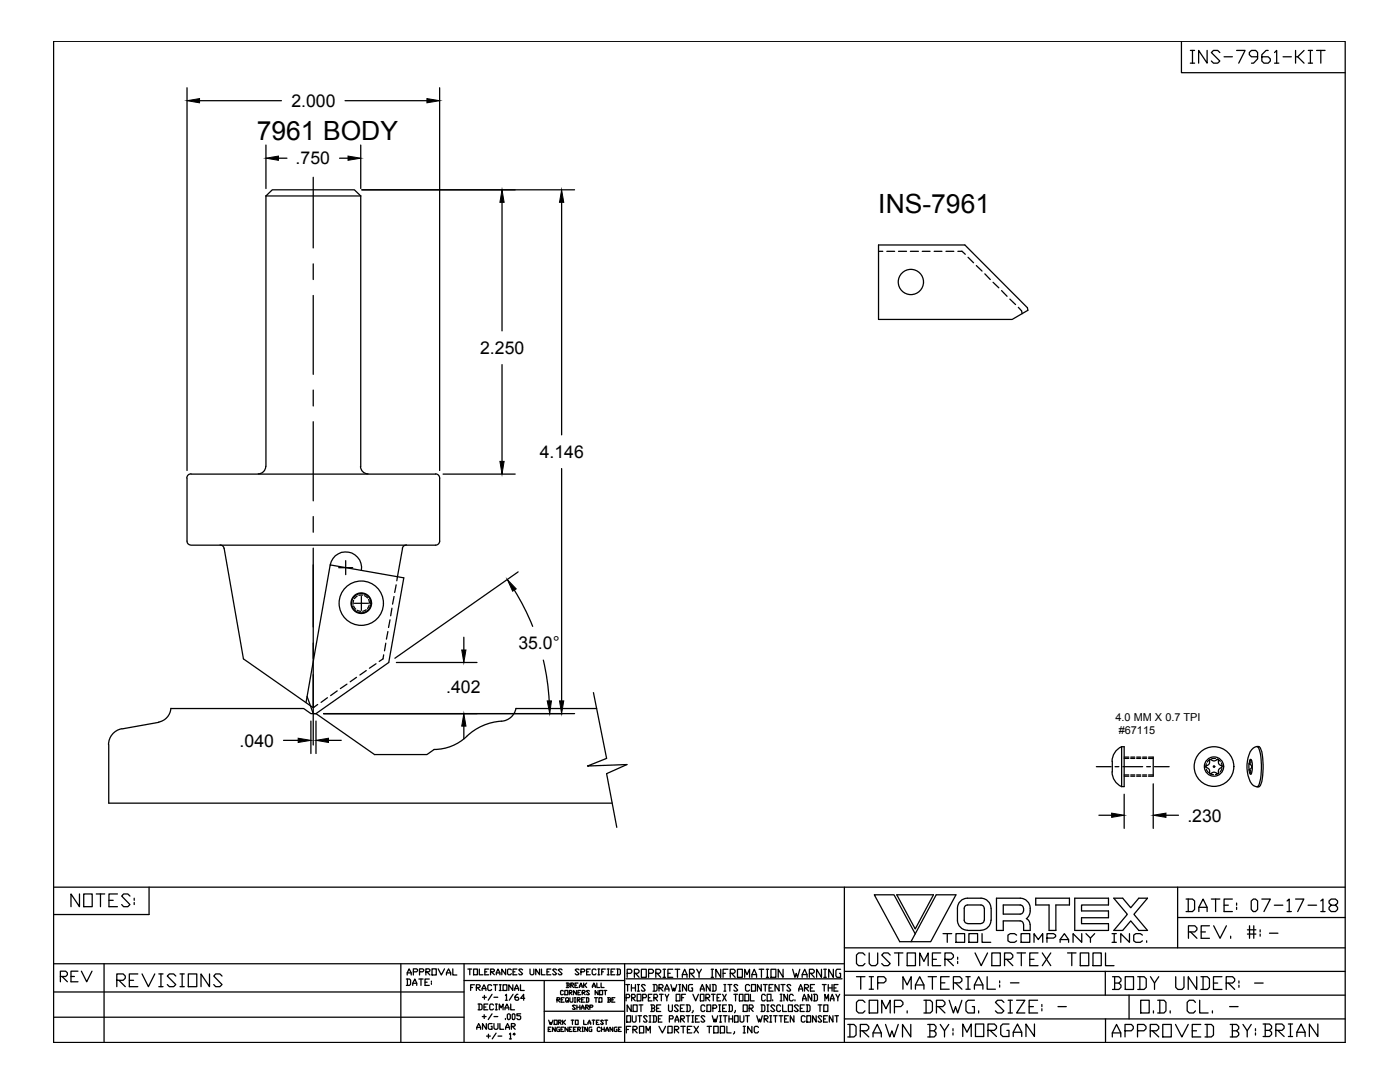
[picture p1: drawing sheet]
<svg xmlns="http://www.w3.org/2000/svg" width="279mm" height="216mm" viewBox="0 0 279 216" stroke-linecap="round" stroke-linejoin="round" font-family="sans-serif">
<!-- layer: titleblk -->
<path d="M10.7 8.2h257.8v199.8h-257.8zM235.8 8.2v6.3h32.7M10.7 177h257.8" fill="none" stroke="#000" stroke-width=".25"/>
<!-- layer: 50 -->
<g fill="none" stroke="#000" stroke-width=".25">
<path d="M168.5 177v31M235 177v12.1M10.7 182.5h19M10.7 197.9h81.9M10.7 192.3h157.8M20.8 192.3v15.7M80 192.3v15.7M92.6 192.3v15.7M92.6 195.7h32.1M108.6 195.7v12.2M124.7 192.3v15.7M168.5 189.1h100"/>
<path d="M168.5 193.8h100M168.5 198.6h100M225.3 198.6v4.7M235 183.1h33.5M10.7 203h81.9M108.6 201.8h16.1M168.5 203.3h100"/>
</g>
<!-- layer: Text -->
<g fill="none" stroke="#000" stroke-width=".25">
<path d="M179 178.5h7.3l-3.6 6.9zM193.1 179.2a2.01 2.01 0 0 0-2 2.1v2.3a2.01 2.01 0 0 0 2 2M193.1 179.2h2.7a2.01 2.01 0 0 1 2 2M81.1 195.4h.6l.2 .2v.8l-.2 .2h-.6M81.3 194.5v-.4l.3-.8 .5 .8v.4M81.3 194.1h.8M81.3 195.4v1.2M82.4 196.6v-.4l.4-.8 .4 .8v.4M82.4 196.2h.8M82.5 193.9h.6l.2-.4-.2-.2h-.6v1.2M83.6 195.4h.8M83.7 193.9h.7l.2-.4-.2-.2h-.7v1.2"/>
<path d="M84 195.4v1.2M84.8 196h.4M85 193.9h.6l.2-.4-.2-.2h-.6v1.2M85.2 193.9l.6 .6M85.7 195.4h-.9v1.2h.9M86.1 195.8v.2M86.1 196.2v.2M86.2 193.3h.9v1.2h-.9zM87.4 193.3l.7 1.2 .6-1.2M89.1 194.5v-.4l.4-.8 .4 .8v.4M89.1 194.1h.8M90.4 193.3v1.2h.8"/>
<path d="M93.4 193.4h.7M93.8 193.4v1.1M93.9 197h.4M94.5 193.4h.8v1.1h-.8zM94.7 196.5h-.8v1.1M95.1 197h.5l.2-.1v-.2l-.2-.2h-.5v1.1M95.2 197l.6 .6M95.7 193.4v1.1h.7M96.2 197.6v-.3l.4-.8 .4 .8v.3M96.2 197.3h.8M96.3 199h.8M96.7 198.6v.8"/>
<path d="M96.8 193.9h.3M97.5 193.4h-.7v1.1h.7M97.9 193.9h.6l.2-.2v-.2l-.2-.1h-.6v1.1M98.1 193.9l.6 .6M98.1 196.7l-.2-.2h-.4l-.1 .2v.7l.1 .2h.4l.2-.2M98.2 198.4l-.8 1.2M98.5 196.5h.8M98.6 199h.7M98.9 196.5v1.1M99 194.5v-.4l.4-.7 .4 .7v.4M99 194.1h.8M99.6 197.6h.4"/>
<path d="M99.6 196.5h.4M99.9 196.5v1.1M100.4 196.5h.8v1.1h-.8zM100.9 198.6l.2-.2v1.2M100.9 199.6h.3M100.9 193.4v1.1l-.8-1.1v1.1M102.1 193.5l-.3-.1h-.3l-.2 .1v.8l.2 .2h.3l.3-.2M102.3 196.5v1.1l-.8-1.1v1.1M102.4 193.9h.4M102.4 198.4l-.8 1.2M102.7 197.6v-.3l.4-.8 .4 .8v.3M102.7 197.3h.8"/>
<path d="M103.2 193.4h-.8v1.1h.8M103.4 198.4h-.2l-.4 .4v.6l.2 .2h.4l.1-.2-.1-.4h-.6M103.9 196.5v1.1h.7M104.3 193.5l-.2-.1h-.4l-.2 .1 .8 .8-.2 .2h-.4l-.2-.2M104.7 199.2h-.8l.6-.8v1.2M105.8 193.4v.9l.2 .2h.4l.1-.2v-.9M107.7 193.4v1.1l-.8-1.1v1.1M108.1 193.4v1.1h.7M109.2 193.9h.3M109.9 193.4h-.7v1.1h.7M111.1 193.5l-.2-.1h-.4l-.2 .1 .8 .8-.2 .2h-.4l-.2-.2M111.2 199.5h.4l.1-.3-.5-.1v.9"/>
<path d="M111.3 199.5l.4 .5M112 199.5h.3M112.2 193.5l-.2-.1h-.4l-.2 .1 .8 .8-.2 .2h-.4l-.2-.2M112.4 197.8l-.1-.2-.4 .2v.6l.1 .1 .4-.1M112.6 199.1h-.6v.9h.6M112.7 197.6h.6v.9h-.6zM113 196.2h.5l.1 .1-.1 .3M113.2 196.6h.3l.1 .3-.1 .1h-.5M113.2 196.2v.8M113.6 198.1h.4l.2-.3-.6-.2v.9M113.7 198.1l.5 .4M113.9 196.6h.4l.2-.3-.6-.1v.8"/>
<path d="M114 196.6l.5 .4M114.8 196.6h.2M115 197.6v.9l-.5-.9v.9M115.3 196.2h-.5v.8h.5M115.3 198.1h.3M115.6 193.5l-.2-.1h-.4l-.2 .1 .8 .8-.2 .2h-.4l-.2-.2M115.6 197l.3-.8 .3 .8M115.6 196.8h.6M115.9 197.6h-.6v.9M115.9 193.9h.6l.2-.2v-.2l-.2-.1h-.6v1.1M116.2 198.1h.4l.2-.3-.6-.2v.9M116.3 198.1l.5 .4"/>
<path d="M116.5 196.2v.8M116.7 196.6l.4 .4M117.1 196.2l-.6 .4M117.1 193.9h.3M117.6 197.8l-.1-.2-.5 .2 .6 .6-.1 .1-.5-.1M117.8 193.4h-.7v1.1h.7M118.2 197l.3-.8 .3 .8M118.2 196.8h.6M118.9 193.5l-.1-.1h-.4l-.2 .1v.8l.2 .2h.4l.1-.2M119.1 196.2v.8h.6M119.3 193.4h.4M119.3 194.5h.4"/>
<path d="M119.4 197.6v.9l-.6-.9v.9M119.5 193.4v1.1M119.7 197.6h.6v.9h-.6zM120 196.2v.8h.6M120.1 193.9h.3M120.5 197.6h.6M120.8 193.4h-.7v1.1M120.8 197.6v.9M121.2 193.4h.4M121.2 194.5h.4M121.3 199.1l.6 .1-.2 .3M121.4 199.5h.3l.2 .3-.2 .2h-.4"/>
<path d="M121.4 193.4v1.1M121.4 199.1v.9M121.9 193.9h.4M122.1 199.5h.3M122.7 199.1h-.6v.9h.6M122.7 193.4h-.8v1.1h.8M123.1 193.4h.5l.2 .1v.8l-.2 .2h-.5M123.3 193.4v1.1M124.9 196.5h.7M124.9 195.3h43.1M125 199.1h.5l.2-.2-.2-.5h-.5v1.3M125.2 194.2h.7l.2-.2v-.3l-.2-.3h-.7v1.6"/>
<path d="M125.3 196.5v1.3M126 196.5v1.3M126 197.1h.8M126.1 199.1h.5l.2-.2-.2-.5h-.5v1.3M126.2 199.1l.6 .6M126.6 194.2h.7l.2-.2v-.3l-.2-.3h-.7v1.6M126.8 196.5v1.3M126.8 194.2l.7 .8M127.2 198.4h.7v1.3h-.7zM127.2 196.5h.4M127.2 197.8h.4M127.4 196.5v1.3"/>
<path d="M128 193.4h1v1.6h-1zM128.3 199.1h.5l.2-.2-.2-.5h-.5v1.3M128.8 196.7l-.2-.2h-.4l-.2 .2 .8 .9-.2 .2h-.4l-.2-.2M129.4 199.1h.3M129.4 194.2h.8l.2-.2v-.3l-.2-.3h-.8v1.6M130.1 198.4h-.7v1.3h.7M130.3 196.5h.6l.2 .2v.9l-.2 .2h-.6M130.5 199.1h.5l.2-.2-.2-.5h-.5v1.3M130.5 196.5v1.3M130.7 199.1l.5 .6M130.9 194.2h.7l.3-.2v-.3l-.3-.3h-.7v1.6M131.1 194.2l.8 .8"/>
<path d="M131.5 197.1h.6l.2-.2v-.2l-.2-.2h-.6v1.3M131.6 198.4h.8M131.7 197.1l.6 .7M132 198.4v1.3M132.3 193.4h.5M132.3 195h.5M132.6 193.4v1.6M132.7 197.8v-.5l.4-.8 .4 .8v.5M132.7 197.3h.8M132.7 198.4l.4 .7v.6M133.3 194.2h.5M133.5 198.4l-.4 .7"/>
<path d="M133.9 196.5l.4 1.3 .2-.7 .1 .7 .5-1.3M134.3 193.4h-1v1.6h1M134.7 193.4h1M134.9 198.4h.8v1.3h-.8zM135.2 193.4v1.6M135.5 196.5h.3M135.5 197.8h.3M135.7 196.5v1.3M136 199.1h.4M136.2 195v-.5l.4-1.1 .5 1.1v.5M136.2 194.5h.9M136.8 198.4h-.8v1.3"/>
<path d="M137 196.5v1.3l-.8-1.3v1.3M137.6 194.2h.7l.2-.2v-.3l-.2-.3h-.7v1.6M137.8 194.2l.7 .8M138.2 196.5h-.6l-.2 .2v.9l.2 .2h.6v-.7h-.2M138.3 198.4l.5 1.3 .6-1.3M139.1 193.4l.4 .8v.8M139.8 197.8v-.5l.4-.8 .3 .8v.5M139.8 198.4h.7v1.3h-.7zM139.8 197.3h.7M140 193.4l-.5 .8M140.9 199.1h.5l.2-.2-.2-.5h-.5v1.3M141.1 199.1l.5 .6"/>
<path d="M141.7 196.5v1.3l-.7-1.3v1.3M141.9 193.4h.5M141.9 195h.5M142 198.4h.7M142.1 196.5h.6l.2 .2v.9l-.2 .2h-.6M142.1 193.4v1.6M142.3 196.5v1.3M142.4 198.4v1.3M143.1 199.1h.4M143.8 198.4h-.7v1.3h.7M143.8 193.4v1.6l-.9-1.6v1.6M144.2 198.4l.7 1.3"/>
<path d="M144.3 194.2h.5M144.5 196.5h.4M144.5 197.8h.4M144.7 196.5v1.3M144.9 198.4l-.7 1.3M145.3 193.4h-1v1.6M145.3 196.5h.7M145.7 196.5v1.3M145.7 194.2h.8l.2-.2v-.3l-.2-.3h-.8v1.6M146 194.2l.7 .8M146.5 198.4h.7M146.8 198.4v1.3"/>
<path d="M147.2 193.4h1v1.6h-1zM147.2 196.7l-.2-.2h-.4l-.1 .2 .7 .9-.2 .2h-.4l-.1-.2M147.6 198.4h.7v1.3h-.7zM148.6 195v-1.6l.5 1.1 .5-1.1v1.6M148.7 198.4h.7v1.3h-.7zM149.6 196.7l-.2-.2h-.4l-.2 .2v.9l.2 .2h.4l.2-.2M149.8 198.4v1.3h.7M150 196.5h.8v1.3h-.8zM150.1 195v-.5l.4-1.1 .5 1.1v.5M150.1 194.5h.9M151.5 193.4h.9M151.9 196.5v1.3l-.7-1.3v1.3"/>
<path d="M152 193.4v1.6M152.3 196.5h.8M152.7 198.7l-.1-.3h-.4l-.2 .3v.8l.2 .2h.4l.1-.2M152.7 196.5v1.3M152.9 193.4h.5M152.9 195h.5M153.1 198.4h.8v1.3h-.8zM153.1 193.4v1.6M153.5 197.1h.4M153.9 193.4h.9v1.6h-.9zM154.2 199.5v.2M154.3 196.5h-.8v1.3h.8"/>
<path d="M155.5 196.5v1.3l-.8-1.3v1.3M155.7 199.7h.4M155.7 198.4h.4M155.9 196.5h.8M155.9 198.4v1.3M156.2 196.5v1.3M156.3 193.4v1.6l-1-1.6v1.6M157.2 198.4v1.3l-.8-1.3v1.3M157.8 196.7l-.2-.2h-.3l-.3 .2 .8 .9-.2 .2h-.3l-.3-.2M158.2 193.4l.5 1.6 .2-.8 .3 .8 .4-1.6M158.3 198.7l-.2-.3h-.3l-.2 .3v.8l.2 .2h.3l.2-.2M158.7 199.5v.2"/>
<path d="M159.4 197.8v-.5l.4-.8 .4 .8v.5M159.4 197.3h.8M160.1 195v-.5l.5-1.1 .5 1.1v.5M160.1 194.5h1M160.2 199.7v-.4l.3-.9 .4 .9v.4M160.2 199.3h.7M160.6 197.1h.5l.3-.2v-.2l-.3-.2h-.5v1.3M160.8 197.1l.6 .7M161.5 194.2h.7l.3-.2v-.3l-.3-.3h-.7v1.6M161.7 197.1h.4M161.8 194.2l.7 .8M162 198.4v1.3l-.7-1.3v1.3"/>
<path d="M162.4 198.4h.5l.2 .3v.8l-.2 .2h-.5M162.5 196.5h-.8v1.3h.8M162.5 198.4v1.3M163.9 193.4v1.6l-.9-1.6v1.6M164.1 196.5h.8M164.4 193.4h.5M164.4 195h.5M164.5 196.5v1.3M164.6 199.7v-1.3l.4 .9 .3-.9v1.3M164.7 193.4v1.6M165.3 197.1h.8M165.3 196.5v1.3"/>
<path d="M165.7 199.7v-.4l.4-.9 .3 .9v.4M165.7 199.3h.7M166.1 196.5v1.3M166.3 193.4v1.6l-.9-1.6v1.6M166.4 197.1h.5M166.8 198.4l.4 .7v.6M167.2 196.5h-.8v1.3h.8M167.6 198.4l-.4 .7M167.8 193.4h-.8l-.2 .3v1l.2 .3h.8v-.8h-.3M182.7 186.3l-4.3-7.8h-3.9l5.1 9.4h6.1l5.1-9.4h-4l-5 9.4M193.1 180.6a.66 .66 0 0 0-.7 .7v2.3a.66 .66 0 0 0 .7 .7M193.1 180.6h2.7a.66 .66 0 0 1 .6 .6"/>
<path d="M196.4 183.6a.66 .66 0 0 1-.6 .7M196.5 181.3v2.3M197.8 183.6a2.01 2.01 0 0 1-2 2M197.8 181.3v2.3M204.2 184.4a.66 .66 0 0 0-.6-.6h-3.4v1.9M204.2 181.2a.66 .66 0 0 0-.6-.6h-3.4v1.8h3.4a.66 .66 0 0 0 .6-.7M204.3 181.3v.5M204.8 183.3a1.29 1.29 0 0 1 .8 1.2M204.9 183.3a2.44 2.44 0 0 0-.8-4l-5.2-.1v6.5M209.4 185.7v-5.1h-2.7v-1.4h6.7v1.4h-2.7v5.1M215.8 184.3v-1.2h5.4v-1.3h-5.4v-1.2h5.4v-1.4h-6.7v6.5M222.3 185.7l2.7-3.3-2.7-3.2h1.8l1.6 1.9 1.6-1.9h1.7l-2.7 3.2 2.7 3.3"/>
<path d="M224.1 185.7l1.6-1.9 1.6 1.9M227.7 199.6h1.6v2.5h-1.6zM231 199.6h1.3l.4 .4v1.7l-.4 .4h-1.3M231.5 199.6v2.5M239.4 199.6v2.5h1.7M95.2 205.4v-.4l.3-.8 .4 .8v.4M95.2 205h.7M95.4 200.3h.6l.2 .3v.7l-.2 .2h-.6M95.6 200.3v1.2M96.3 202.8h.7M96.6 200.9h.4M96.6 202.5v.7"/>
<path d="M97.1 204.2v1.2l-.8-1.2v1.2M97.1 206.7h.8M97.4 200.3h-.8v1.2h.8M97.5 206.4v.7M98.2 204.2h-.6l-.2 .2v.8l.2 .2h.6v-.6h-.2M98.2 202.3l-.8 1.1M98.5 200.6l-.2-.3h-.4l-.2 .3v.7l.2 .2h.4l.2-.2M98.6 204.2v1l.2 .2h.4l.2-.2v-1M98.6 202.8h.7M98.9 201.5h.4M98.9 200.3h.4M99 206.1l-.8 1.2"/>
<path d="M99 200.3v1.2M99.4 206.7h.7M99.6 201.5v-1.2l.4 .8 .4-.8v1.2M99.8 204.2v1.2h.7M100.8 201.5v-.4l.4-.8 .3 .8v.4M100.8 201.1h.7M100.9 203.2v.2M100.9 205.4v-.4l.4-.8 .4 .8v.4M100.9 205h.8M101.2 202.5l.3-.2 .3 .2v.7l-.2 .2-.4-.2zM101.7 206.4l.2-.3v1.2M101.7 207.3h.4"/>
<path d="M101.9 200.3v1.2h.8M102.1 204.8h.5l.2-.2v-.2l-.2-.2h-.5v1.2M102.2 202.5l.2-.2 .4 .2v.7l-.2 .2h-.2l-.2-.2zM102.2 204.8l.6 .6M102.4 206.4l.2-.3 .2 .3-.2 .1zM103.9 202.3h-.7v.4h.5l.2 .1v.4l-.2 .2h-.3l-.2-.2M109.4 205.4h.3M109.5 203.6l.3 .8 .1-.4 .2 .4 .2-.8M110 205h-.6v.8h.6M110.6 203.6h.6v.8h-.6zM110.8 205v.8l-.5-.8v.8M111.4 204h.5l.1-.3-.6-.1v.8"/>
<path d="M111.6 204l.4 .4M111.7 205h-.5l-.1 .7 .6 .1v-.4h-.2M112 205.4h.2M112.3 203.6v.8M112.4 204l.4 .4M112.5 205h-.5v.8h.5M112.8 203.6l-.5 .4M113.4 205v.8l-.6-.8v.8M113.6 205.4h.3M114.2 205h-.6v.8h.6M114.2 203.6v.8M114.5 205.4h.3"/>
<path d="M114.8 203.6h.6v.8h-.6zM115 205h-.5v.8h.5M115.3 205.4h.4l.2-.3-.2-.1h-.4v.8M115.4 205.4l.5 .4M116.1 205.8h.3M116.1 205h.3M116.3 205v.8M116.5 203.6v.8h.5M117.2 205v.8l-.5-.8v.8M117.3 204.4l.3-.8 .3 .8M117.3 204.1h.6M118.1 205h-.4l-.2 .1v.6l.2 .1h.4v-.4h-.1"/>
<path d="M118.4 203.6v.8M119 204h.3M119.6 203.6h-.6v.8h.6M119.8 205.1l-.2-.1-.4 .1v.6l.2 .1 .4-.1M120 205.4h.6M120 205v.8M120.4 203.7l-.1-.1-.4 .1 .5 .5-.1 .2h-.3l-.1-.2M120.6 205v.8M120.7 203.6h.6M120.9 205.8l.3-.8 .2 .8M120.9 205.5h.5M121 203.6v.8"/>
<path d="M122.3 205v.8l-.6-.8v.8M123.1 205h-.4l-.1 .7 .5 .1v-.4h-.1M123.4 205.4h.3M124 205h-.6v.8h.6M125 205.4h.4M125.1 202.7h.7v1.2h-.7zM125.9 204.8h-.9v1.3M126 200.5v1.3l-.8-1.3v1.3M126.2 202.7v1l.2 .2h.3l.2-.2v-1M126.3 205.4h.6l.3-.4-.3-.2h-.6v1.3M126.4 200.5h.8v1.3h-.8zM126.5 205.4l.7 .7"/>
<path d="M127.3 202.7h.7M127.5 200.5h.8M127.6 204.8h.9v1.3h-.9zM127.7 202.7v1.2M127.9 200.5v1.3M128.9 206.1v-1.3l.5 .8 .4-.8v1.3M129.1 202.9l-.1-.2h-.4l-.2 .2 .7 .8-.1 .2h-.4l-.2-.2M129.5 202.7h.4M129.5 203.9h.4M129.7 202.7v1.2M129.9 200.5h.6l.2 .3-.2 .4M130.1 201.2h.4l.2 .4-.2 .2h-.6"/>
<path d="M130.1 200.5v1.3M130.3 202.7h.5l.2 .2v.8l-.2 .2h-.5M130.5 202.7v1.2M131 201.2h.5M131.4 203.3h.4M131.5 204.8l.7 1.3 .6-1.3M131.9 200.5h-.9v1.3h.9M132.1 202.7h-.7v1.2h.7M133.3 204.8h.8v1.3h-.8zM133.4 200.5v1.1l.2 .2h.4l.2-.2v-1.1M133.6 203.3h.6l.2-.4-.2-.2h-.6v1.2M134.6 205.4h.6l.3-.4-.3-.2h-.6v1.3"/>
<path d="M134.7 203.9v-.4l.4-.8 .4 .8v.4M134.7 203.5h.8M134.8 205.4l.7 .7M135.4 200.8l-.2-.3h-.4l-.2 .3 .8 .8-.2 .2h-.4l-.2-.2M135.8 201.2h.4M135.8 203.3h.6l.2-.4-.2-.2h-.6v1.2M135.9 204.8h.9M136 203.3l.6 .6M136.3 204.8v1.3M136.6 200.5h-.8v1.3h.8M136.9 200.5h.6l.2 .3v.8l-.2 .2h-.6M136.9 202.7h.8"/>
<path d="M137.1 200.5v1.3M137.2 205.4h.5M137.3 202.7v1.2M138.1 204.8h-.9v1.3h.9M138.1 202.7h.3M138.1 203.9h.3M138.2 202.7v1.2M138.3 201.6l-.2 .5M138.5 204.8l.9 1.3M138.8 203.3h.4M139.4 204.8l-.9 1.3M139.6 202.7h-.8v1.2h.8"/>
<path d="M140.7 200.8l-.2-.3h-.4l-.2 .3v.8l.2 .2h.4l.2-.2M140.7 202.9l-.3-.2h-.3l-.2 .2 .8 .8-.3 .2h-.3l-.2-.2M141.1 200.5h.7v1.3h-.7zM141.1 204.8h.9M141.5 204.8v1.3M142.1 202.7l.4 1.2 .2-.6 .2 .6 .3-1.2M142.3 201.2h.5l.2-.2-.2-.5h-.5v1.3M142.4 204.8h.9v1.3h-.9zM143.4 200.5h.4M143.4 201.8h.4M143.6 200.5v1.3M143.6 202.7h.4"/>
<path d="M143.6 203.9h.4M143.7 204.8h.9v1.3h-.9zM143.8 202.7v1.2M144.2 201.2h.4M144.3 202.7h.8M144.7 202.7v1.2M145 200.5h-.8v1.3h.8M145.1 204.8v1.3h.8M145.4 200.5h.6l.2 .3v.8l-.2 .2h-.6M145.5 203.3h.7M145.5 202.7v1.2M145.6 200.5v1.3"/>
<path d="M146.2 202.7v1.2M146.6 202.7h.7v1.2h-.7zM146.6 205.9v.2l-.2 .2M146.8 201.6l-.2 .5M147.7 202.7v1l.2 .2h.3l.2-.2v-1M148.3 200.5h.8v1.3h-.8zM148.3 204.8h.4M148.3 206.1h.4M148.5 204.8v1.3M148.8 202.7h.7M149.2 202.7v1.2M149.5 201.2h.6l.2-.4-.2-.3h-.6v1.3"/>
<path d="M149.7 201.2l.6 .6M150.1 204.8v1.3l-.9-1.3v1.3M151 202.7l.4 1.2 .2-.6 .2 .6 .3-1.2M151.4 205l-.2-.2h-.5l-.2 .2v.9l.2 .2h.5l.2-.2M151.9 200.5h.6l.1 .3v.8l-.1 .2h-.6M152 200.5v1.3M152.5 203.3h.6l.2-.4-.2-.2h-.6v1.2M152.7 203.3l.6 .6M153.1 200.5h.3M153.1 201.8h.3M153.2 200.5v1.3M153.6 202.7h.4"/>
<path d="M153.6 203.9h.4M153.8 202.7v1.2M154.4 202.7h.7M154.6 200.8l-.2-.3h-.4l-.2 .3 .8 .8-.2 .2h-.4l-.2-.2M154.8 202.7v1.2M155.5 202.7h.7M155.8 200.8l-.2-.3h-.4l-.2 .3v.8l.2 .2h.4l.2-.2M155.9 202.7v1.2M156.2 200.5v1.3h.8M156.6 203.3h.4M157.3 200.5h.8v1.3h-.8zM157.3 202.7h-.7v1.2h.7"/>
<path d="M158.4 202.7v1.2l-.7-1.2v1.2M159.3 200.8l-.2-.3h-.4l-.2 .3 .8 .8-.2 .2h-.4l-.2-.2M159.7 201.2h.4M160.5 200.5h-.8v1.3h.8M160.7 202.9l-.2-.2h-.4l-.2 .2v.8l.2 .2h.4l.2-.2M160.9 200.5h.6l.2 .3v.8l-.2 .2h-.6M161 202.7h.8v1.2h-.8zM161.1 200.5v1.3M162.9 202.7v1.2l-.7-1.2v1.2M163.3 200.5h.7M163.6 200.5v1.3M164 202.9l-.2-.2h-.4l-.1 .2 .7 .8-.2 .2h-.4l-.1-.2"/>
<path d="M164.4 203.3h.3M164.4 200.5h.8v1.3h-.8zM165.1 202.7h-.7v1.2h.7M166.2 202.7v1.2l-.7-1.2v1.2M238.6 200l-.4-.4h-.9l-.4 .4v1.7l.4 .4h.9l.4-.4"/>
</g>
<!-- layer: 0 -->
<g fill="none" stroke="#000" stroke-width=".25">
<path d="M37.3 17.5v76.4M87.7 17.5v76.4M39.8 20.1h16.4M53.1 39.1l1.2-1.2h16.4l1.3 1.2M53.1 28.9v8.7M53.1 39.1v54M53.1 39.1h18.9M55.6 31.6h1.7M62.5 35.4v14.1M67.8 31.6h1.7M68.9 20.1h16.3M72 28.9v8.7"/>
<path d="M72 39.1v54M72.2 37.9h42.5M62.5 52.6v3.2M62.5 59v15.7M100.2 40.4v25.6M112.1 40.4v46.4M175.3 48.9h17.3l12.4 12.5 .1 .5-3.1 1.8h-26.7zM175.3 50.2h.9M177 50.2h1.5M179.3 50.2h1.6M181.7 50.2h1.6M184.1 50.2h1.5"/>
<path d="M186.4 50.2h1.6M188.8 50.2h1.6M191.2 50.2h.8M192 50.1l.6 .6M193.2 51.3l1.1 1.1M194.8 53l1.2 1.1M196.5 54.6l1.1 1.2M198.2 56.3l1.1 1.1M199.9 58l1.1 1.1M201.5 59.7l1.2 1.1M62.5 77.8v3.2M100.2 72.8v19.3"/>
<path d="M203.2 61.3l.7 .7 .1 .6M37.3 95.4v12.6a.79 .79 0 0 0 .8 .8h48.8M38.1 94.6h48.8M38.1 94.6l-.6 .2-.2 .6M53 93.1a1.5 1.5 0 0 1-1.5 1.5M62.5 84.1v15.8M72 93.1a1.5 1.5 0 0 0 1.5 1.5M86.9 94.6a.83 .83 0 0 1 .8 .8v12.6a.83 .83 0 0 1-.8 .8M88.4 94.6h14.4M112.1 93.5v46.4M43.9 108.7a.83 .83 0 0 1 .8 .7M44.7 109.4l3.9 22.1 13.8 9.6h.2l.8-.5"/>
<path d="M62.5 103.1v3.1M62.5 109.4v39.3M65.9 112.7a3.2 3.2 0 0 1 3.7-2.5 3.2 3.2 0 0 1 2.5 3.6M67.6 113.3h2.8M69 111.9v2.8M70.6 119.8l-.1 .7M71.3 118.9l-.6 .6M72.1 119v2.8M72.4 118.8h-.8M72.7 118.9l.6 .4M73.6 119.6l.1 .8M78.6 119l-.3 1.6"/>
<path d="M79.1 116.7l-.3 1.5M81.1 108.7a.83 .83 0 0 0-.8 .7l-1.1 6.5M102.6 117.7l1.8 3.2 1.9 4.1M103.4 114.1l-24.6 17.2M61.3 139l1.2 3.4h.6M65.3 139.2l-1.2 1M67.3 137.9l-1.3 .9M69.2 136.5l-1.3 .9M70.6 120.9l.4 .6M70.7 120.4h2.8M71.1 135.2l-1.2 .8M71.3 121.8l.7 .2"/>
<path d="M73.1 121.7l-.7 .3M73.1 133.8l-1.3 .9M73.7 120.7l-.4 .7M75 132.4l-1.3 .9M76.6 130.7l-.2 .8-.7 .5M77 128.3l-.3 1.6M77.4 126l-.3 1.5M77.8 123.7l-.3 1.5M78.2 121.4l-.2 1.5M79.1 132.2h16.1M92.6 127.2v2.5M108.4 131.7l.9 4.5 .3 3.7"/>
<path d="M118.4 138.2l2.7 13.1-3.9 1.6 7.9-.3-4 1.8 2 10.7M21.7 148.6v11.7h100.5M24.3 145.4a3.2 3.2 0 0 0-2.6 3.2M31.7 144.1l-7.3 1.3M34.1 141.3a2.98 2.98 0 0 1-2.4 2.8M34.1 141.4h26.5l1.4 1h1.1M56.6 147.7h2.9M61.1 140.2l4.8-27.5 14.7 2.6-3 16.9-14.5 10.2M62 143.9v6.5M63.1 142.4l11.6 8.2h10.5l1.4-1.1M63.1 143.9v6.5M64.6 142.4h50.1"/>
<path d="M65.6 147.7h2.5M92.6 144.9v2.5M103 141.3a3.4 3.4 0 0 1-3.8 2.7 11.5 11.5 0 0 0-6.7 3.5 9.5 9.5 0 0 1-5.9 2M103 141.4h16.1M218.8 153h2.9M221.9 154a3.2 3.2 0 0 0 1.9 3M222 151.9v2.1M222.5 153h.8M223.8 149a3.2 3.2 0 0 0-1.9 2.9M223.8 149h.6v8h-.6zM224.1 153h3.9M224.4 158.5v6.8"/>
<path d="M224.4 154.9h.9M224.4 154.6h.9M224.4 151.1h.9M224.4 151.3h.9M225.7 154.9h.8M225.7 154.6h.8M225.7 151.1h.8M225.7 151.3h.8M226.9 154.9h.8M226.9 154.6h.8M226.9 151.1h.8M226.9 151.3h.8"/>
<path d="M228 154.9h.8M228 154.6h.8M228 151.1h.8M228 151.3h.8M228.8 153h.8M229.2 151.1h1v3.8h-1M229.2 154.6h1M229.2 151.3h1M230.2 156.4v8.9M230.4 153h2.9M240.7 152.4v.7M240.7 153.5l.5 .6"/>
<path d="M240.8 153.2l.5 .3 .2 .9a1.22 1.22 0 0 1 1.5 0l.2-.2v-.7l.5-.3M241.4 151.8l-.1 .6-.6 .4 .1 .3M241.5 151.5l-.6 .6M241.5 154.4l.7 .2M241.7 151.6h-.2l-.1 .2M241.7 151.6l.6 .2 .5-.2M242.6 151.4h-.8M242.9 151.6h.2l.1 .2M242.9 151.5l.6 .4M243.2 151.8v.6l.7 .4-.2 .3M243.3 154.3l-.7 .3M243.7 152.2l.2 .8"/>
<path d="M243.9 153.3l-.4 .7M249.3 153.7a.28 .28 0 0 1 .3 .2 .28 .28 0 0 1-.2 .3M249.3 152.5a.53 .53 0 0 1 .5 .5 .53 .53 0 0 1-.5 .5M249.4 151.7a.32 .32 0 0 1 .3 .4 .32 .32 0 0 1-.4 .2M249.5 151.6v-.1a.89 .89 0 0 1 .4 1.2v.5a1.39 1.39 0 0 1-.3 1.3 3.8 3.8 0 0 1-.1-2.9zM250.9 149a.65 .65 0 0 1 .8 .6 13.3 13.3 0 0 1-.2 7.1l-.3 .3h-.3a2.66 2.66 0 0 0 .8-2.2 10.2 10.2 0 0 0-.7-5.8zM250.9 149a2.5 2.5 0 0 0-1.8 2.2 6.9 6.9 0 0 0 .7 5.2l.3 .3 .8 .3M219.3 162.7h2.6M232.7 162.7h2.5"/>
<circle cx="181.8" cy="56.3" r="2.52"/>
<circle cx="72.1" cy="120.4" r="4.4"/>
<circle cx="72.1" cy="120.4" r="2.05"/>
<circle cx="72.1" cy="120.4" r="1.93"/>
<circle cx="242.3" cy="153" r="4"/>
<circle cx="242.3" cy="153" r="1.93"/>
<circle cx="242.3" cy="153" r=".15"/>
</g>
<g fill="#000" stroke="#000" stroke-width=".2">
<path d="M37.3 20.1l2.5-.4v.8zM85.2 19.7l2.5 .4-2.5 .4zM53.1 31.6l2.5-.5v.9zM69.5 31.1l2.5 .5-2.5 .4zM100.2 37.9l.4 2.5h-.8zM112.1 37.9l.4 2.5h-.8zM99.8 92.1h.8l-.4 2.5zM101.2 115.6l1.8 1.9-.7 .5zM92.1 129.7h.9l-.4 2.5zM109.2 139.9h.9l-.4 2.5zM111.7 139.9h.8l-.4 2.5zM59.5 147.3l2.5 .4-2.5 .5z"/>
<path d="M63.1 147.7l2.5-.4v.9zM92.6 142.4l.4 2.5h-.9zM221.9 162.2l2.5 .5-2.5 .4zM230.2 162.7l2.5-.5v.9z"/>
</g>
<g font-size="6.2">
<text x="170" y="194">CUSTOMER:</text>
<text x="193.7" y="194">VORTEX TOOL</text>
<text x="22.6" y="198.3">REVISIONS</text>
</g>
<g font-size="5.7">
<text x="236.7" y="13.8">INS-7961-KIT</text>
<text x="13.4" y="182">NOTES:</text>
<text x="235.7" y="183.1">DATE:</text>
<text x="248.7" y="183.1">07-17-18</text>
<text x="236.4" y="188.4">REV. #:</text>
<text x="170" y="203.2">COMP. DRWG. SIZE:</text>
<text x="170" y="198.6">TIP MATERIAL:</text>
<text x="221.2" y="198.6">BODY UNDER:</text>
<text x="168.3" y="208.1">DRAWN BY:</text>
<text x="191.2" y="208.1">MORGAN</text>
<text x="221.2" y="208.1">APPROVED BY:</text>
<text x="251.2" y="208.1">BRIAN</text>
</g>
<g font-size="5.3">
<text x="51.3" y="27.8">7961 BODY</text>
<text x="175.3" y="42.4">INS-7961</text>
<text x="11.3" y="197.2">REV</text>
</g>
<text font-size="4.4" x="187.3" y="189.1">TOOL COMPANY INC.</text>
<g font-size="3.5">
<text x="58.2" y="21.4">2.000</text>
<text x="59" y="32.8">.750</text>
<text x="95.8" y="70.6">2.250</text>
<text x="107.7" y="91.3">4.146</text>
<text x="103.4" y="129.6">35.0°</text>
<text x="89.1" y="138.3">.402</text>
<text x="47.8" y="149">.040</text>
<text x="237" y="163.9">.230</text>
<text x="113.2" y="202.5">SHARP</text>
</g>
<g font-size="2.6">
<text x="252.6" y="187.3">-</text>
<text x="200.7" y="197.2">-</text>
<text x="249.4" y="197.6">-</text>
<text x="210.3" y="202.1">-</text>
<text x="244.5" y="202.1">-</text>
</g>
<g font-size="2.2">
<text x="222.6" y="143.8">4.0 MM X 0.7 TPI</text>
<text x="223.3" y="146.5">#67115</text>
</g>
</svg>
